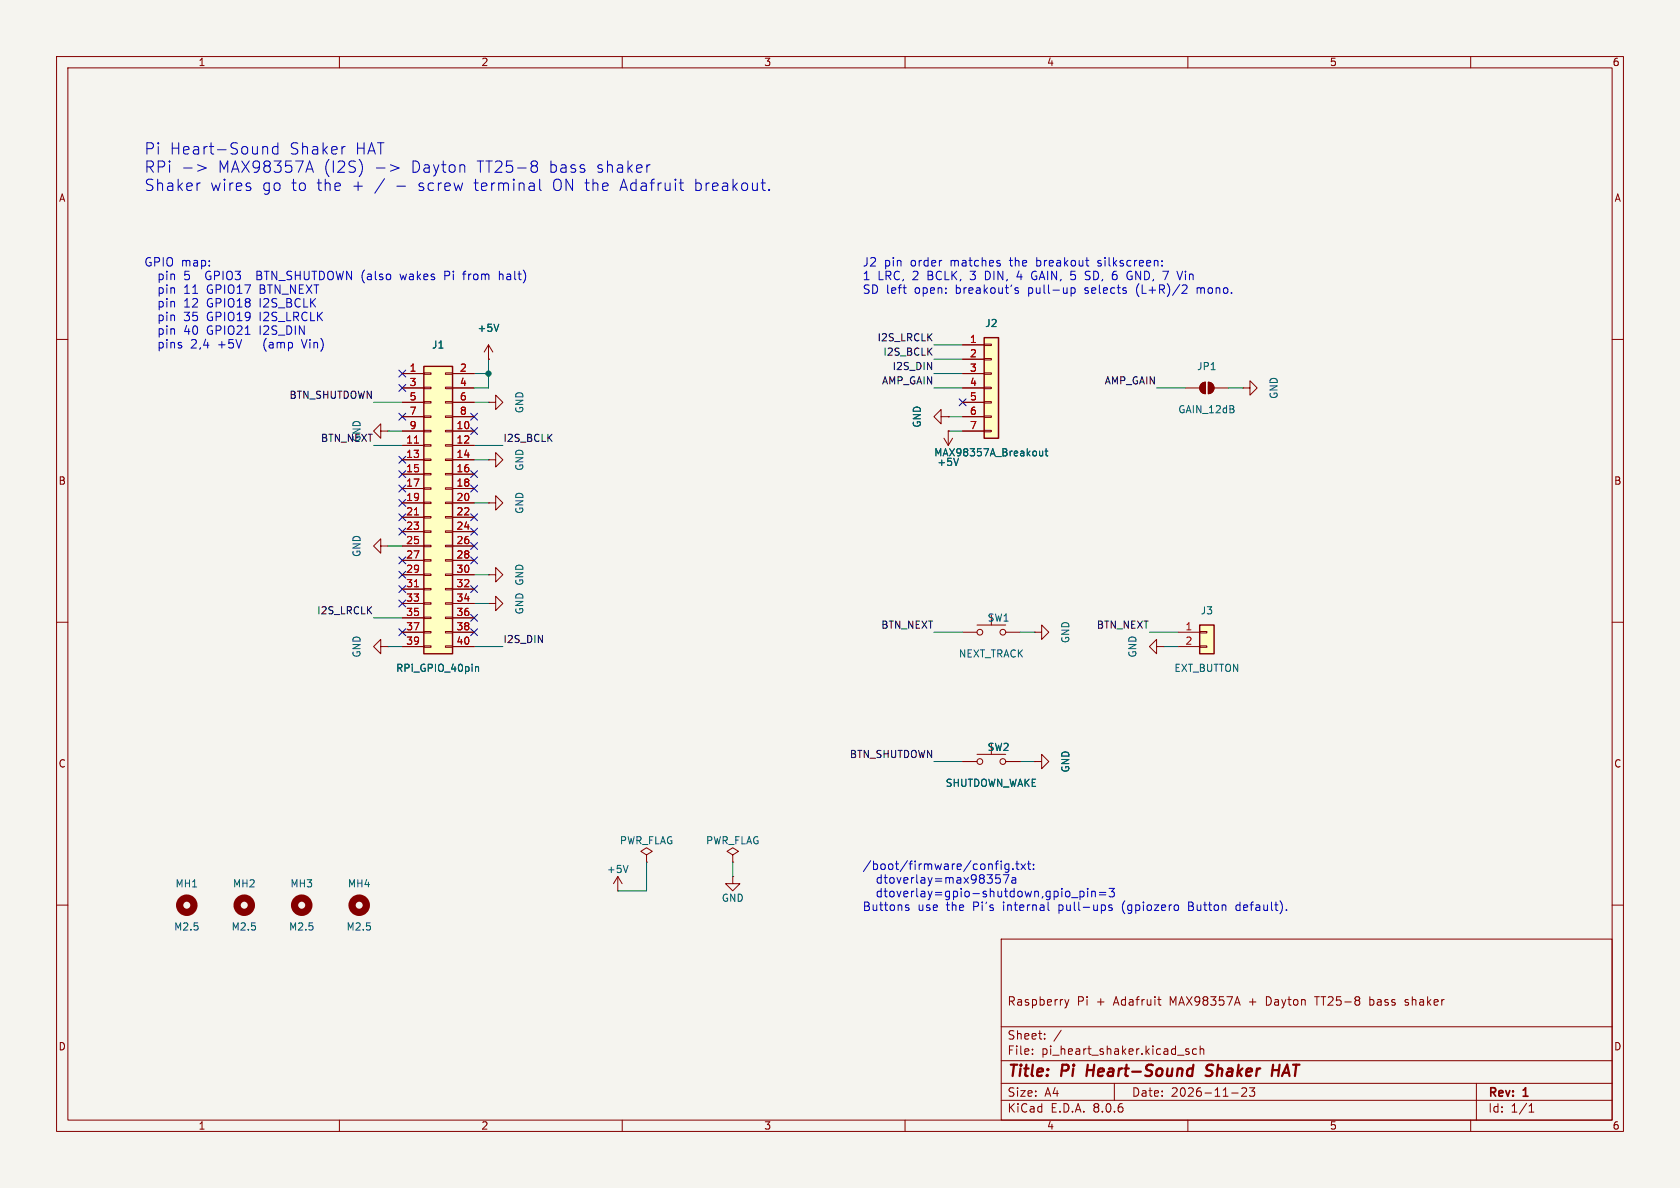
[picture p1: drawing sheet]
<svg xmlns="http://www.w3.org/2000/svg" width="297mm" height="210mm" viewBox="0 0 297 210" stroke-linecap="round" stroke-linejoin="round" font-family="sans-serif">
<path d="M0 0h297v210h-297z" fill="#f5f4ef" stroke="#f5f4ef" stroke-width=".18"/>
<g fill="none" stroke="#840000" stroke-width=".18">
<path d="M10 10h277v190h-277zM12 12h273v186h-273zM60 10v2M110 10v2M160 10v2M210 10v2M260 10v2M10 60h2M285 60h2M10 110h2M285 110h2M10 160h2"/>
<path d="M285 160h2M177 166h108v32h-108zM188.2 176.7l.4 1M188.6 177.7l-.1 .4-.3 .1M189 176.7l-.4 1M204.7 176.7h.5M204.9 177.5l.3 .2M232.4 176.2h.8M242.2 177.6l.4 .1M242.2 176.2v1.5M242.6 176.7l-.4 .1M248.4 177.6l.4 .1"/>
<path d="M248.8 176.7l-.3 .1-.1 .1 .1 .2 .3 .1M60 198v2M110 198v2M160 198v2M177 194.5h108M177 191.5h108M177 187.5h108M177 181.5h108M182.5 186.3v.1M182.5 185.5v.1M184.7 183.6v.1M184.7 182.8v.1"/>
<path d="M187.6 182.1l-1.3 2M197 191.5v3M210 198v2M210.2 185.5l-.4-.1-.2 .2 .1 .2 .5 .2v.3h-.6M211.5 185.5l-.4-.1-.3 .3v.4l.2 .2h.5M212.2 185.5l.2-.1 .3 .1 .1 .9M212.2 184.9v1.5M217.7 193.2h1.2M219.5 192.4l.6-.1 .2 .1 .1 .3-.9 1.1h.9M220.9 192.3h.9l-.5 .6 .4 .1v.7l-.2 .1h-.4l-.2-.1M260 198v2M261 191.5v6.5"/>
<path d="M270.3 196.6h.9M270.3 195.5l.4-.4v1.5"/>
</g>
<path d="M192.3 188.2l-.2 2M210.7 188.9l.2 .1M211 188.2l-.3 2M214.2 190a.85 .85 0 0 1-1.1 .1M214.2 188.2l-.7 .1a.46 .46 0 0 0-.2 .5 .46 .46 0 0 0 .3 .4l.6 .2M225 189.2h1.1M226.2 188.2l-.2 2" fill="none" stroke="#840000" stroke-width=".4"/>
<path d="M74.9 64.8h5.1v50.8h-5.1z" fill="#ffffc2"/>
<g fill="none" stroke="#840000" stroke-width=".18">
<path d="M71.1 66h3.8M71.1 76.2h3.8M71.1 78.7h3.8M71.1 68.6h3.8M71.1 71.1h3.8M71.1 73.7h3.8M74.9 78.6h1.3v.3h-1.3zM74.9 76.1h1.3v.2h-1.3zM74.9 73.5h1.3v.3h-1.3zM74.9 71h1.3v.2h-1.3zM74.9 68.5h1.3v.2h-1.3zM74.9 65.9h1.3v.3h-1.3z"/>
<path d="M78.7 78.6h1.3v.3h-1.3zM78.7 76.1h1.3v.2h-1.3zM78.7 73.5h1.3v.3h-1.3zM78.7 71h1.3v.2h-1.3zM78.7 68.5h1.3v.2h-1.3zM78.7 65.9h1.3v.3h-1.3zM80 66h3.8M80 76.2h3.8M80 78.7h3.8M80 68.6h3.8M80 71.1h3.8M80 73.7h3.8"/>
<path d="M71.1 81.3h3.8M71.1 83.8h3.8M71.1 86.4h3.8M71.1 88.9h3.8M71.1 91.4h3.8M71.1 94h3.8M71.1 96.5h3.8M71.1 99.1h3.8M74.9 98.9h1.3v.3h-1.3zM74.9 96.4h1.3v.2h-1.3zM74.9 93.9h1.3v.2h-1.3zM74.9 91.3h1.3v.3h-1.3z"/>
<path d="M74.9 88.8h1.3v.2h-1.3zM74.9 86.2h1.3v.3h-1.3zM74.9 83.7h1.3v.2h-1.3zM74.9 81.2h1.3v.2h-1.3zM78.7 98.9h1.3v.3h-1.3zM78.7 96.4h1.3v.2h-1.3zM78.7 93.9h1.3v.2h-1.3zM78.7 91.3h1.3v.3h-1.3zM78.7 88.8h1.3v.2h-1.3zM78.7 86.2h1.3v.3h-1.3zM78.7 83.7h1.3v.2h-1.3zM78.7 81.2h1.3v.2h-1.3z"/>
<path d="M80 81.3h3.8M80 83.8h3.8M80 86.4h3.8M80 88.9h3.8M80 91.4h3.8M80 94h3.8M80 96.5h3.8M80 99.1h3.8M86.4 81.3h1.2v-1.3l1.3 1.3-1.3 1.3v-1.3M86.4 81.3h.1M71.1 101.6h3.8M71.1 104.1h3.8"/>
<path d="M71.1 106.7h3.8M71.1 109.2h3.8M71.1 111.8h3.8M71.1 114.3h3.8M74.9 114.2h1.3v.2h-1.3zM74.9 111.6h1.3v.3h-1.3zM74.9 109.1h1.3v.2h-1.3zM74.9 106.6h1.3v.2h-1.3zM74.9 104h1.3v.3h-1.3zM74.9 101.5h1.3v.2h-1.3zM78.7 114.2h1.3v.2h-1.3zM78.7 111.6h1.3v.3h-1.3z"/>
<path d="M78.7 109.1h1.3v.2h-1.3zM78.7 106.6h1.3v.2h-1.3zM78.7 104h1.3v.3h-1.3zM78.7 101.5h1.3v.2h-1.3zM80 101.6h3.8M80 104.1h3.8M80 106.7h3.8M80 109.2h3.8M80 111.8h3.8M80 114.3h3.8M129.5 151.1l1.1-.6-1.1-.6-1 .6 1 .6v1.3M129.5 152.4h.1"/>
<path d="M129.5 154.9v1.3h1.3l-1.3 1.3-1.2-1.3h1.2M129.5 154.9h.1"/>
</g>
<path d="M74.9 64.8h5.1v50.8h-5.1z" fill="none" stroke="#840000" stroke-width=".25"/>
<path d="M73.3 78.3h.7M73.3 91h.7M73.3 103.7h.7" fill="none" stroke="#a90000" stroke-width=".18"/>
<path d="M84.1 117.8v.9M84.1 118l.1-.2 .3 .1 .1 .8" fill="none" stroke="#006464" stroke-width=".18"/>
<path d="M174 59.7h2.5v17.8h-2.5z" fill="#ffffc2"/>
<g fill="none" stroke="#840000" stroke-width=".18">
<path d="M67.3 76.2v-1.3l-1.3 1.3 1.3 1.3v-1.3h1.3M68.6 76.2h.1M86.4 71.1h1.2v-1.2l1.3 1.2-1.3 1.3v-1.3M86.4 71.1h.1M86.4 63.5h.1M86.4 61l-.8 1.2M86.4 61v2.5M86.4 61l.7 1.2M166.4 73.7v-1.3l-1.3 1.3 1.3 1.2v-1.2h1.2M166.9 77.5l.7 1.2M167.6 73.7h.1M167.6 76.2h.1"/>
<path d="M167.6 76.2v2.5M168.4 77.5l-.8 1.2M170.2 61h3.8M170.2 63.5h3.8M170.2 66h3.8M170.2 68.6h3.8M170.2 71.1h3.8M170.2 73.7h3.8M170.2 76.2h3.8M174 76.1h1.3v.2h-1.3zM174 73.5h1.3v.3h-1.3zM174 71h1.3v.2h-1.3z"/>
<path d="M174 68.5h1.3v.2h-1.3zM174 65.9h1.3v.3h-1.3zM174 63.4h1.3v.2h-1.3zM174 60.8h1.3v.3h-1.3zM209.5 68.6h2.6M212.4 67.9l.7-.3v2a1.02 1.02 0 0 1-.9-.6 1.02 1.02 0 0 1 .2-1.1zM213.6 67.6a1.02 1.02 0 0 1 1 1 1.02 1.02 0 0 1-1 1zM214.6 68.6h2.6M219.7 68.6h1.3v-1.3l1.2 1.3-1.2 1.3v-1.3M219.7 68.6h.1M67.3 96.5v-1.2l-1.3 1.2 1.3 1.3v-1.3h1.3M68.6 96.5h.1"/>
<path d="M86.4 88.9h1.2v-1.3l1.3 1.3-1.3 1.3v-1.3M86.4 88.9h.1M67.3 114.3v-1.3l-1.3 1.3 1.3 1.3v-1.3h1.3M68.6 114.3h.1M170.2 111.8h2.5M172.7 110.5h5.1M177.8 111.8h2.5M182.9 111.8h1.2v-1.3l1.3 1.3-1.3 1.2v-1.2M182.9 111.8h.1M170.2 134.6h2.5M172.7 133.4h5.1M177.8 134.6h2.5"/>
<path d="M182.9 134.6h1.2v-1.2l1.3 1.2-1.3 1.3v-1.3M182.9 134.6h.1M109.2 157.5h.1M109.2 154.9l-.7 1.3M109.2 154.9v2.6M109.2 154.9l.8 1.3M114.3 151.1l1-.6-1-.6-1 .6 1 .6v1.3M114.3 152.4h.1"/>
<circle cx="173.2" cy="111.8" r=".51"/>
<circle cx="177.3" cy="111.8" r=".51"/>
<circle cx="173.2" cy="134.6" r=".51"/>
<circle cx="177.3" cy="134.6" r=".51"/>
</g>
<path d="M174 59.7h2.5v17.8h-2.5z" fill="none" stroke="#840000" stroke-width=".25"/>
<path d="M88.2 57.3l-.4 1.3M183.8 79.7v.8l.3 .1 .2-.1M184.3 79.7v.9M184.8 79.7h.4M184.9 79.3v1.1l.3 .2M169.5 81l-.5 1.3M111 153l-.4 1.2" fill="none" stroke="#006464" stroke-width=".18"/>
<g fill="none" stroke="#840000" stroke-width="1.3">
<circle cx="33" cy="160" r="1.27"/>
<circle cx="43.2" cy="160" r="1.27"/>
<circle cx="53.3" cy="160" r="1.27"/>
<circle cx="63.5" cy="160" r="1.27"/>
</g>
<g fill="#840000" stroke="#840000" stroke-width=".18">
<path d="M212.4 67.9l.7-.3v2a1.02 1.02 0 0 1-.9-.6 1.02 1.02 0 0 1 .2-1.1z"/>
<path d="M213.6 67.6a1.02 1.02 0 0 1 1 1 1.02 1.02 0 0 1-1 1z"/>
</g>
<path d="M212.1 110.5h2.5v5.1h-2.5z" fill="#ffffc2"/>
<g fill="none" stroke="#840000" stroke-width=".18">
<path d="M71.1 66h3.8M71.1 68.6h3.8M71.1 71.1h3.8M71.1 73.7h3.8M71.1 76.2h3.8M71.1 78.7h3.8M80 66h3.8M80 68.6h3.8M80 71.1h3.8M80 73.7h3.8M80 76.2h3.8M80 78.7h3.8"/>
<path d="M86.4 63.5h.1M167.6 73.7h.1M167.6 76.2h.1M170.2 61h3.8M170.2 63.5h3.8M170.2 66h3.8M170.2 68.6h3.8M170.2 71.1h3.8M170.2 73.7h3.8M170.2 76.2h3.8M71.1 81.3h3.8M71.1 83.8h3.8"/>
<path d="M71.1 86.4h3.8M71.1 88.9h3.8M71.1 91.4h3.8M71.1 94h3.8M71.1 96.5h3.8M71.1 99.1h3.8M80 81.3h3.8M80 83.8h3.8M80 86.4h3.8M80 88.9h3.8M80 91.4h3.8M80 94h3.8"/>
<path d="M80 96.5h3.8M80 99.1h3.8M71.1 111.8h3.8M71.1 114.3h3.8M71.1 101.6h3.8M71.1 104.1h3.8M71.1 106.7h3.8M71.1 109.2h3.8M80 111.8h3.8M80 114.3h3.8M80 101.6h3.8M80 104.1h3.8"/>
<path d="M80 106.7h3.8M80 109.2h3.8M86.4 101.6h1.2v-1.3l1.3 1.3-1.3 1.3v-1.3M86.4 101.6h.1M86.4 106.7h1.2v-1.3l1.3 1.3-1.3 1.3v-1.3M86.4 106.7h.1M204.5 114.3v-1.3l-1.3 1.3 1.3 1.3v-1.3h1.2M205.7 114.3h.1M208.3 111.8h3.8M208.3 114.3h3.8M212.1 114.2h1.3v.2h-1.3zM212.1 111.6h1.3v.3h-1.3z"/>
<path d="M170.2 134.6h2.5M177.8 134.6h2.5M182.9 134.6h.1"/>
</g>
<path d="M212.1 110.5h2.5v5.1h-2.5z" fill="none" stroke="#840000" stroke-width=".25"/>
<g fill="none" stroke="#0000c2" stroke-width=".18">
<path d="M32.5 29.7h1.5M34.9 29.1l1.6 .6-1.6 .6M35.4 32.3l-.4 .1M46.5 26.1a.5 .5 0 0 1 .8 .1v1M49.1 26l-.6-.1-.3 .4v.6l.2 .2 .1 .1 .6-.1M49.1 25.2v2M54.3 29.9h.9M54.7 28.5l.7 2M60.8 25.9h.2M64 29l.1 .5-.1 .9M66.5 29.7h1.6M69 29.1l1.5 .6-1.5 .6"/>
<path d="M94.1 29.2l.2 .1M94.1 28.6l.2-.1 .5 .1a.41 .41 0 0 1 .2 .4 .41 .41 0 0 1-.4 .3M94.3 29.3h.3M94.3 29.3l-.2 .1M94.6 29.3l.4 .4-.1 .6-.3 .2-.5-.1M95.4 31.7v1.7l.3 .3M120.1 32.3h.7M120.5 33.6l.3 .1M136 33.5l.1 .1-.1 .1M136 33.5l-.1 .1 .1 .1M136 33.5v.2M45.4 48.7h.5"/>
<path d="M45.9 47.9h-.5v1.5h.6M70.7 48.4l.3 1 .3-.7M78.6 48.7h.6M79.2 47.9h-.6v1.5M81.8 48.4h.6M82.4 47.9l-.3 .1M88.3 48.6l.2-.2 .4 .1v.9M88.3 47.9v1.5M160.1 51.9h.1M176.6 46.5l.3 .2-.3 .3M176.6 46l.2 .1M180 50.9h-.4l-.2 .2 .1 .2 .5 .1v.4h-.6"/>
<path d="M182.5 48.2l-.1 .4 .1 .6M189.4 50.9v1.5M189.5 50.9h-.1M189.8 50.9l.3 .2v.5l-.3 .3-.4-.1M191.9 49.4h.5M191.9 46h.6M191.9 48.5l.5 .2M192.1 47.9h.4M192.4 47h.1M199.5 49.4h.6M199.9 48.8h.2M205.4 46.9v.1"/>
<path d="M205.4 46.1v.1M209.1 47.9l-.5 1.5M209.2 50.4l-.2 .1M209.8 50.5v.5l-.9 .9h1M211.6 50.9v1M211.7 50.9l-.1 .1M46.7 60.5v1M53.3 60l.5 1.5M175.9 152.7h.6M176.1 154.6h.7M176.2 155.2h.4l.3 .3-.1 .5-.6 .1M176.5 152.2l-.4 .2v1.3"/>
<path d="M177 152.2v.2M177 152.7v1M177.4 154.6h1l-.7 1.5M178.4 152.8l-.5-.1-.3 .3v.4l.2 .2h.6M178.4 152.7v1.2l-.3 .3-.4-.1M178.9 155.2h.6l.1 .9M179.1 153.6v.1M179.6 152.7h.5M179.6 155.5l-.5 .1a.29 .29 0 0 0-.3 .2 .29 .29 0 0 0 .3 .3h.5M179.8 152.2v1.3l.3 .2M180.5 152.7l.8 1M181.3 152.7l-.8 1"/>
<path d="M181.6 152.7h.6M181.9 152.2v1.3l.3 .2M182.7 153.6v.1M182.7 152.8v.1M185.3 159.5v1.2l.2 .3M189.4 158.7h1.2M190.9 157.5v1.5M190.9 157.6l.5-.1 .2 .3v.5l-.1 .2h-.6M192.3 157v.2M192.3 157.5v1M193 157.7l.2-.2 .4 .1v.9M193 157.5v1"/>
<path d="M194.4 157.8h1.1M194.4 158.2h1.1M196.1 157h.9l-.5 .6 .4 .2v.6l-.2 .1h-.4l-.2-.1M210.6 159.5h-.5v1.5h.6M218.8 160l-.3 .2v.5l.3 .3M160.1 160.2l.6 .5-.2 .3-.4-.1M160.1 160v.2M196.6 160h-.4l-.2 .2 .1 .2 .5 .1v.4h-.6M208.2 160l.2 .2v.5l-.2 .2M210.1 160.2h.5M227.4 160.8v.2"/>
</g>
<g fill="none" stroke="#009600" stroke-width=".18">
<path d="M66 71.1h5.1M66 78.7h5.1M68.6 76.2h2.5M83.8 66h2.6M83.8 71.1h2.6M83.8 78.7h5.1M86.4 63.5v5.1h-2.6M165.1 68.6h5.1M165.1 61h5.1M165.1 63.5h5.1M165.1 66h5.1M167.6 73.7h2.6"/>
<path d="M167.6 76.2h2.6M204.5 68.6h5M217.2 68.6h2.5M68.6 96.5h2.5M83.8 88.9h2.6M83.8 81.3h2.6M66 109.2h5.1M68.6 114.3h2.5M83.8 114.3h5.1M83.8 101.6h2.6M83.8 106.7h2.6M165.1 111.8h5.1"/>
<path d="M180.3 111.8h2.6M203.2 111.8h5.1M205.7 114.3h2.6M165.1 134.6h5.1M180.3 134.6h2.6M114.3 152.4v5.1h-5.1M129.5 152.4v2.5"/>
</g>
<g fill="none" stroke="#000084" stroke-width=".18">
<path d="M70.5 68l1.2 1.2M70.5 73.1l1.2 1.2M70.5 65.4l1.2 1.2M71.7 68l-1.2 1.2M71.7 73.1l-1.2 1.2M71.7 65.4l-1.2 1.2M83.2 75.6l1.2 1.2M83.2 73.1l1.2 1.2M84.4 75.6l-1.2 1.2M84.4 73.1l-1.2 1.2M169.6 70.5l1.2 1.2M170.8 70.5l-1.2 1.2"/>
<path d="M70.5 83.2l1.2 1.2M70.5 85.8l1.2 1.2M70.5 90.8l1.2 1.2M70.5 88.3l1.2 1.2M70.5 93.4l1.2 1.2M70.5 98.5l1.2 1.2M70.5 80.7l1.2 1.2M71.7 83.2l-1.2 1.2M71.7 85.8l-1.2 1.2M71.7 90.8l-1.2 1.2M71.7 88.3l-1.2 1.2M71.7 93.4l-1.2 1.2"/>
<path d="M71.7 98.5l-1.2 1.2M71.7 80.7l-1.2 1.2M83.2 95.9l1.2 1.2M83.2 98.5l1.2 1.2M83.2 85.8l1.2 1.2M83.2 83.2l1.2 1.2M83.2 93.4l1.2 1.2M83.2 90.8l1.2 1.2M84.4 95.9l-1.2 1.2M84.4 90.8l-1.2 1.2M84.4 93.4l-1.2 1.2M84.4 98.5l-1.2 1.2"/>
<path d="M84.4 85.8l-1.2 1.2M84.4 83.2l-1.2 1.2M70.5 101l1.2 1.2M70.5 103.5l1.2 1.2M70.5 106.1l1.2 1.2M70.5 111.2l1.2 1.2M71.7 101l-1.2 1.2M71.7 103.5l-1.2 1.2M71.7 106.1l-1.2 1.2M71.7 111.2l-1.2 1.2M83.2 103.5l1.2 1.2M83.2 108.6l1.2 1.2"/>
<path d="M83.2 111.2l1.2 1.2M84.4 108.6l-1.2 1.2M84.4 111.2l-1.2 1.2M84.4 103.5l-1.2 1.2"/>
</g>
<path d="M88.2 57.3l-.4 1.3M183.8 79.7v.8l.3 .1 .2-.1M184.3 79.7v.9M184.8 79.7h.4M184.9 79.3v1.1l.3 .2M169.5 81l-.5 1.3M84.1 117.8v.9M84.1 118l.1-.2 .3 .1 .1 .8" fill="none" stroke="#006464" stroke-width=".18"/>
<path d="M73.3 78.3h.7M73.3 91h.7M73.3 103.7h.7" fill="none" stroke="#a90000" stroke-width=".18"/>
<circle cx="86.4" cy="66" r=".46" fill="#009600" stroke="#009600" stroke-width=".18"/>
<g font-size="2.8" fill="#0000c2">
<text x="25.4" y="27.6">Pi</text>
<text x="29.9" y="27.6">Heart-Sound</text>
<text x="51.1" y="27.6">Shaker</text>
<text x="62.8" y="27.6">HAT</text>
<text x="25.4" y="30.8">RPi</text>
<text x="25.4" y="34">Shaker</text>
<text x="37.1" y="34">wires</text>
<text x="38.5" y="30.8">MAX98357A</text>
<text x="46.3" y="34">go</text>
<text x="51.5" y="34">to</text>
<text x="56" y="34">the</text>
<text x="57.2" y="30.8">(I2S)</text>
<text x="62.3" y="34">+</text>
<text x="66.3" y="34">/</text>
<text x="70" y="34">-</text>
<text x="72.7" y="30.8">Dayton</text>
<text x="74" y="34">screw</text>
<text x="84" y="34">terminal</text>
<text x="84.4" y="30.8">TT25-8</text>
<text x="97.2" y="30.8">bass</text>
<text x="98" y="34">ON the</text>
<text x="105.7" y="30.8">shaker</text>
<text x="110" y="34">Adafruit</text>
<text x="123.2" y="34">breakout.</text>
</g>
<g font-size="2.8" fill="#840000">
<text x="178" y="190.9">Title:</text>
<text x="187.7" y="190.9">Pi</text>
<text x="192.9" y="190.9">Heart-Sound</text>
<text x="214.9" y="190.9">Shaker</text>
<text x="227.3" y="190.9">HAT</text>
</g>
<g font-size="2.1" fill="#0000c2">
<text x="25.4" y="47.4">GPIO map:</text>
<text x="152.4" y="47.4">J2</text>
<text x="156.3" y="47.4">pin</text>
<text x="161" y="47.4">order</text>
<text x="168.2" y="47.4">matches</text>
<text x="178.8" y="47.4">the</text>
<text x="183.6" y="47.4">breakout</text>
<text x="194.6" y="47.4">silkscreen:</text>
<text x="28" y="49.8">pin</text>
<text x="28" y="52.3">pin</text>
<text x="32.7" y="49.8">5</text>
<text x="32.7" y="52.3">11</text>
<text x="36.8" y="49.8">GPIO3</text>
<text x="36.9" y="52.3">GPIO17</text>
<text x="46.1" y="49.8">BTN_SHUTDOWN (also</text>
<text x="46.3" y="52.3">BTN_NEXT</text>
<text x="71.8" y="49.8">wakes</text>
<text x="79.8" y="49.8">Pi</text>
<text x="83.3" y="49.8">from</text>
<text x="89.7" y="49.8">halt)</text>
<text x="152.4" y="49.8">1</text>
<text x="152.4" y="52.3">SD left</text>
<text x="155.1" y="49.8">LRC,</text>
<text x="161.4" y="49.8">2</text>
<text x="161.7" y="52.3">open:</text>
<text x="164.1" y="49.8">BCLK,</text>
<text x="169.1" y="52.3">breakout's</text>
<text x="171.8" y="49.8">3</text>
<text x="174.5" y="49.8">DIN,</text>
<text x="180.3" y="49.8">4</text>
<text x="182" y="52.3">pull-up</text>
<text x="183.1" y="49.8">GAIN, 5</text>
<text x="192.2" y="52.3">selects</text>
<text x="192.9" y="49.8">SD, 6</text>
<text x="200.6" y="49.8">GND, 7</text>
<text x="201.4" y="52.3">(L+R)/2</text>
<text x="209.9" y="49.8">Vin</text>
<text x="212.3" y="52.3">mono.</text>
<text x="28" y="54.7">pin</text>
<text x="28" y="57.1">pin</text>
<text x="28" y="59.5">pin</text>
<text x="32.7" y="54.7">12</text>
<text x="32.7" y="57.1">35</text>
<text x="32.7" y="59.5">40</text>
<text x="36.9" y="54.7">GPIO18</text>
<text x="36.9" y="57.1">GPIO19</text>
<text x="36.9" y="59.5">GPIO21</text>
<text x="46.3" y="54.7">I2S_BCLK</text>
<text x="46.3" y="57.1">I2S_LRCLK</text>
<text x="46.3" y="59.5">I2S_DIN</text>
<text x="28" y="61.9">pins</text>
<text x="33.9" y="61.9">2,4</text>
<text x="38.8" y="61.9">+5V</text>
<text x="47.3" y="61.9">(amp</text>
<text x="54.3" y="61.9">Vin)</text>
<text x="152.4" y="154.1">/boot/firmware/config.txt:</text>
<text x="152.4" y="161.4">Buttons</text>
<text x="155" y="156.5">dtoverlay=max98357a</text>
<text x="155" y="158.9">dtoverlay=gpio-shutdown,gpio_pin=3</text>
<text x="162.2" y="161.4">use</text>
<text x="167.4" y="161.4">the</text>
<text x="172.2" y="161.4">Pi's</text>
<text x="177.6" y="161.4">internal</text>
<text x="187.5" y="161.4">pull-ups</text>
<text x="198.9" y="161.4">(gpiozero</text>
<text x="210.8" y="161.4">Button</text>
<text x="219.4" y="161.4">default).</text>
</g>
<g font-size="2.1" fill="#840000">
<text x="178" y="178">Raspberry</text>
<text x="190.4" y="178">Pi</text>
<text x="193.9" y="178">+</text>
<text x="197" y="178">Adafruit</text>
<text x="207.1" y="178">MAX98357A</text>
<text x="221.2" y="178">+</text>
<text x="224.4" y="178">Dayton</text>
<text x="233.2" y="178">TT25-8</text>
<text x="243" y="178">bass</text>
<text x="249.4" y="178">shaker</text>
<text x="178" y="184">Sheet:</text>
<text x="178" y="186.7">File:</text>
<text x="184.1" y="186.7">pi_heart_shaker.kicad_sch</text>
<text x="178" y="196.9">KiCad</text>
<text x="178" y="194.1">Size:</text>
<text x="184.7" y="194.1">A4</text>
<text x="185.7" y="196.9">E.D.A.</text>
<text x="193.3" y="196.9">8.0.6</text>
<text x="200" y="194.1">Date:</text>
<text x="207" y="194.1">2026-11-23</text>
<text x="263" y="194.3">Rev:</text>
<text x="263" y="196.9">Id:</text>
<text x="267.1" y="196.9">1/1</text>
<text x="269.4" y="194.3">1</text>
</g>
<g font-size="1.8" fill="#840000">
<text x="35" y="11.9">1</text>
<text x="85" y="11.9">2</text>
<text x="135" y="11.9">3</text>
<text x="185" y="11.9">4</text>
<text x="235" y="11.9">5</text>
<text x="285" y="11.9">6</text>
<text x="10.3" y="35.9">A</text>
<text x="285.3" y="35.9">A</text>
<text x="10.3" y="85.9">B</text>
<text x="285.3" y="85.9">B</text>
<text x="10.3" y="135.9">C</text>
<text x="285.3" y="135.9">C</text>
<text x="10.3" y="185.9">D</text>
<text x="285.3" y="185.9">D</text>
<text x="35" y="199.9">1</text>
<text x="85" y="199.9">2</text>
<text x="135" y="199.9">3</text>
<text x="185" y="199.9">4</text>
<text x="235" y="199.9">5</text>
<text x="285" y="199.9">6</text>
</g>
<g font-size="1.8" fill="#006464">
<text x="84.3" y="58.9">+5V</text>
<text x="174.1" y="58">J2</text>
<text x="76.3" y="61.8">J1</text>
<text x="211.5" y="65.6">JP1</text>
<text x="226.1" y="70.6" transform="rotate(-90 226.1 70.6)">GND</text>
<text x="92.7" y="73.2" transform="rotate(-90 92.7 73.2)">GND</text>
<text x="163" y="75.7" transform="rotate(-90 163 75.7)">GND</text>
<text x="208.2" y="73.3">GAIN_12dB</text>
<text x="92.7" y="83.3" transform="rotate(-90 92.7 83.3)">GND</text>
<text x="165.1" y="80.9">MAX98357A_Breakout</text>
<text x="165.6" y="82.6">+5V</text>
<text x="92.7" y="90.9" transform="rotate(-90 92.7 90.9)">GND</text>
<text x="63.9" y="98.6" transform="rotate(-90 63.9 98.6)">GND</text>
<text x="92.7" y="108.7" transform="rotate(-90 92.7 108.7)">GND GND</text>
<text x="174.5" y="110.1">SW1</text>
<text x="189.2" y="113.8" transform="rotate(-90 189.2 113.8)">GND</text>
<text x="212.2" y="108.8">J3</text>
<text x="63.9" y="116.3" transform="rotate(-90 63.9 116.3)">GND</text>
<text x="69.9" y="119">RPi_GPIO_40pin</text>
<text x="169.4" y="116.4">NEXT_TRACK</text>
<text x="201.1" y="116.3" transform="rotate(-90 201.1 116.3)">GND</text>
<text x="207.5" y="119">EXT_BUTTON</text>
<text x="174.5" y="132.9">SW2</text>
<text x="189.2" y="136.7" transform="rotate(-90 189.2 136.7)">GND</text>
<text x="167.1" y="139.3">SHUTDOWN_WAKE</text>
<text x="109.5" y="149.5">PWR_FLAG</text>
<text x="124.7" y="149.5">PWR_FLAG</text>
<text x="107.2" y="154.5">+5V</text>
<text x="30.9" y="157.1">MH1</text>
<text x="41.1" y="157.1">MH2</text>
<text x="51.2" y="157.1">MH3</text>
<text x="61.4" y="157.1">MH4</text>
<text x="127.5" y="159.6">GND</text>
<text x="30.7" y="164.7">M2.5</text>
<text x="40.8" y="164.7">M2.5</text>
<text x="51" y="164.7">M2.5</text>
<text x="61.2" y="164.7">M2.5</text>
</g>
<g font-size="1.8" fill="#a90000">
<text x="72.3" y="65.8">1</text>
<text x="81.2" y="65.8">2</text>
<text x="171.4" y="60.7">1</text>
<text x="171.4" y="63.2">2</text>
<text x="171.4" y="65.8">3</text>
<text x="72.3" y="68.3">3</text>
<text x="72.3" y="70.9">5</text>
<text x="81.2" y="68.3">4</text>
<text x="81.2" y="70.9">6</text>
<text x="171.4" y="68.3">4</text>
<text x="171.4" y="70.9">5</text>
<text x="72.3" y="73.4">7</text>
<text x="72.3" y="75.9">9</text>
<text x="80.6" y="75.9">10</text>
<text x="81.2" y="73.4">8</text>
<text x="171.4" y="73.4">6</text>
<text x="171.4" y="75.9">7</text>
<text x="71.7" y="78.5">11</text>
<text x="71.7" y="81">13</text>
<text x="71.7" y="83.6">15</text>
<text x="80.6" y="78.5">12</text>
<text x="80.6" y="81">14</text>
<text x="80.6" y="83.6">16</text>
<text x="71.7" y="86.1">17</text>
<text x="71.7" y="88.6">19</text>
<text x="80.6" y="86.1">18</text>
<text x="80.6" y="88.6">20</text>
<text x="71.7" y="91.2">21</text>
<text x="71.7" y="93.7">23</text>
<text x="80.6" y="91.2">22</text>
<text x="80.6" y="93.7">24</text>
<text x="71.7" y="96.3">25</text>
<text x="71.7" y="98.8">27</text>
<text x="71.7" y="101.3">29</text>
<text x="80.6" y="96.3">26</text>
<text x="80.6" y="98.8">28</text>
<text x="80.6" y="101.3">30</text>
<text x="71.7" y="103.9">31</text>
<text x="71.7" y="106.4">33</text>
<text x="80.6" y="103.9">32</text>
<text x="80.6" y="106.4">34</text>
<text x="71.7" y="109">35</text>
<text x="71.7" y="111.5">37</text>
<text x="80.6" y="109">36</text>
<text x="80.6" y="111.5">38</text>
<text x="209.5" y="111.5">1</text>
<text x="71.7" y="114">39</text>
<text x="80.6" y="114">40</text>
<text x="209.5" y="114">2</text>
</g>
<g font-size="1.8" fill="#0f0f0f">
<text x="155" y="60.4">I2S_LRCLK</text>
<text x="156.1" y="63">I2S_BCLK</text>
<text x="157.7" y="65.5">I2S_DIN</text>
<text x="51.1" y="70.6">BTN_SHUTDOWN</text>
<text x="155.8" y="68">AMP_GAIN</text>
<text x="195.2" y="68">AMP_GAIN</text>
<text x="56.6" y="78.2">BTN_NEXT</text>
<text x="63.9" y="78.2" transform="rotate(-90 63.9 78.2)">GND</text>
<text x="88.9" y="78.2">I2S_BCLK</text>
<text x="56" y="108.7">I2S_LRCLK</text>
<text x="88.9" y="113.8">I2S_DIN</text>
<text x="155.7" y="111.2">BTN_NEXT</text>
<text x="193.8" y="111.2">BTN_NEXT</text>
<text x="150.1" y="134.1">BTN_SHUTDOWN</text>
</g>
</svg>
